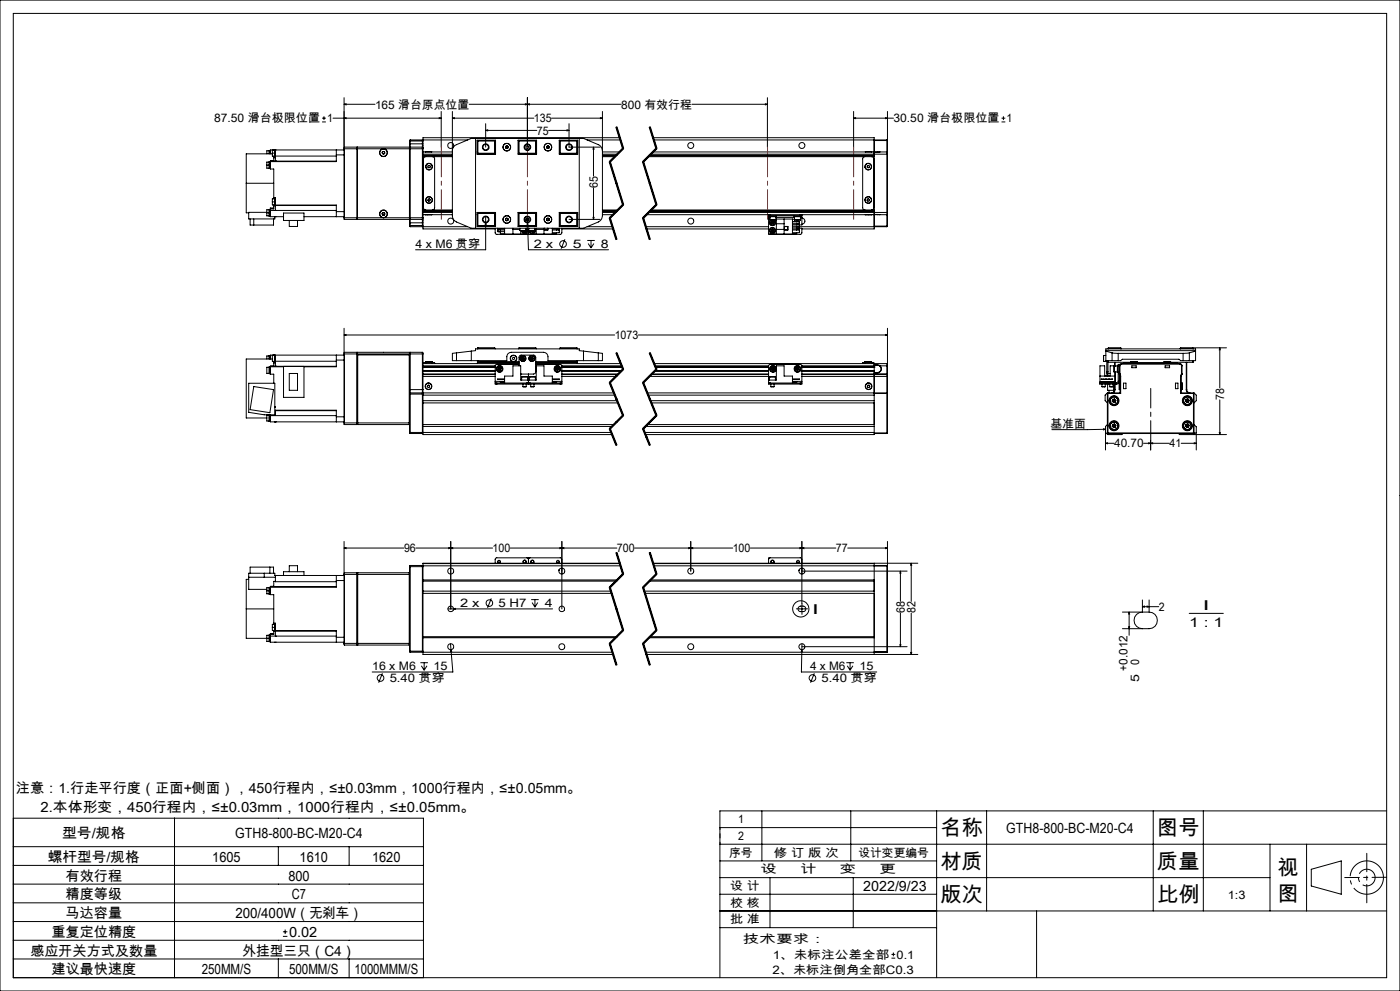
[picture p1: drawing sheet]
<svg xmlns="http://www.w3.org/2000/svg" width="420mm" height="297mm" viewBox="0 0 420 297" stroke-linecap="round" stroke-linejoin="round" font-family="sans-serif">
<g fill="none" stroke="#000" stroke-width=".3">
<path d="M0 0h420v297h-420zM4 4h412v289h-412zM96.6 36.5h1.2M96.6 35.4h1.2M97.2 34.9v1.1M99.9 35.4h32.5M103.2 35.4l.6-.1v.3zM103.2 31.3l.6-.2v.3zM103.2 29.3v36M103.2 31.3h9.3M131.8 35.3l.6 .1-.6 .2zM132.4 33.4v10.7"/>
<path d="M135.7 35.4l.6-.1v.3zM135.7 33.4v31.6l.3 .8 .9 .7 4.5 1.9h33.6l4.5-1.9 .6-.4 .6-1.4v-31.3M135.7 35.4h24.5M140.8 31.3h45.6M145.7 39.1l.6-.2v.3zM145.7 37.1v7M145.7 39.1h15.3M157.6 31.1l.6 .2-.6 .1zM158.2 31.3l.6-.2v.3zM158.2 29.3v14.8M164.6 39.1h6.1M165.5 35.4h15.2"/>
<path d="M170.1 38.9l.6 .2-.6 .1zM170.7 37.1v7h9.4M180.1 35.3l.6 .1-.6 .2zM184.8 38.1l2 6.5M184.9 38.1l2 6.4-4 4 4 12.8-4 4 2 6.5M185.1 38l1 3.2M194.8 38.1l2 6.5M194.9 38.1l2 6.4-4 4 4 12.8-4 4 2 6.5M195.1 38l2 6.4M207.6 31.3h22.6M229.6 31.1l.6 .2-.6 .1zM230.2 29.3v14.8"/>
<path d="M256.1 35.4l.6-.1v.3zM256.1 35.4h11.9M256.1 33.4v10.7M265.6 35.3l.6 .1-.6 .2zM266.2 33.4v12.3M300.5 36.5h1.1M300.5 35.4h1.1M301 34.9v1.1M73.9 54.9v8.9h.7M73.9 54.9h8.2M80 49.5v.9h.7M80 49.5h1.1"/>
<path d="M80.7 48.6h-.7v.9M80.7 45.1v1M81 48.5l.1 2M81 45.1v1M81.1 48.5h-.4v2h.3M81.1 45.1l-1.1 .1v.9M81.7 46.1h-7.8v8.8M81.7 45.9v.9h.7M81.7 45.9h.9M82.1 59.2h.5v1.3M82.1 59.2v.4M82.1 47.3v.9h-1"/>
<path d="M82.1 46.8v.5M82.1 44.9v.1M82.1 47.3h.5M82.4 59.6h-.7v.9M82.4 44.9v2h.2M82.4 45h-.7v.9M82.6 59.5h-.2v2h.2M82.6 48.3h.1M82.6 47.3v1M82.6 44.9v1.9M82.6 46.8v.5M82.6 46.8h18.3"/>
<path d="M82.6 44.9h.1M100.9 46.4h2.3M100.9 44.9v1.5M100.9 46.4v2h-19.8M100.9 48.3h-19.8v2.4h1v8.5M103.2 44.9h-22.1v1.2M103.3 44.1v21.7M103.3 44.1l-.1 .5h23.7M103.3 44.1h3.8M107.1 44.1v21.7M107.1 44.1l.1 .1M107.2 44.2v21.5"/>
<path d="M107.2 44.2h.1M114.7 45.6l.1 .4M114.8 46l.3 .1M115 45.4l.3 .1M115 45.4l-.3 .2M115.3 45.5l.1 .4M115.4 45.9l-.3 .2M122.8 44.6v-.5h-15.6v21.7h15.6v-.5M122.8 44.6v20.7M122.8 44.2h.1M122.9 44.3v.3M122.9 43.1v1.1"/>
<path d="M122.9 44.2v.1M122.9 42.3h4M122.9 43.1h4M123 44.1v21.7M123 41.9v2.2M123 44.1h3.7M123 41.9l-.1 1.2M123 41.9h3.7M123 44.1l-.1 .2M126.7 44.1v21.7M126.7 41.9v2.2M126.7 44.1l.2 .2"/>
<path d="M126.7 41.9l.2 .2M126.9 44.3v.3M126.9 44.6v20.7M126.9 47h8.8M126.9 46.6h8.8M126.9 45.5h8.8M126.9 41.9h13.4M126.9 46.2h8.8M127.6 45.5h.1M127.6 45.5h1.9M127.7 47l-.5 .1-.2 .5v14.7l.2 .5 .5 .1M128.4 49.7l.4-.1 .3 .2-.1 .4-.3 .1-.4-.2z"/>
<path d="M128.4 59.7l.4-.2 .3 .3-.1 .4-.4 .1-.3-.3zM129.5 45.5h.1M129.7 47l.5 .1 .2 .5v14.7l-.2 .5-.5 .1M135.7 45.2l.3-1.1 .6-.6 4.8-2h33.6l4.8 2 .6 .6 .3 1.1M142.7 41.5v26.9M143.1 45.5h.1M143.1 42h5.6v4.2h-5.6zM143.2 42.3v3.9M143.2 42.3h5.2M143.4 42.1v4M143.4 42.1h5.3M143.4 46.1h5.3"/>
<path d="M143.4 42.1l-.2 .2M148.4 42.3l.2-.2v4l-.2-.2M148.4 45.9h-5.2l.2 .2M148.4 42.3v3.6M151.7 43.9v.4M151.7 44.3l.3 .2M152 43.7l.4 .2M152 43.7l-.3 .2M152.4 44.3l-.4 .2M152.4 43.9v.4M155.4 42h5.6v4.2h-5.6zM155.4 42.1h5.6"/>
<path d="M155.4 46.1h5.6M155.7 42.3v3.6M155.7 42.3l-.2-.2v4l.2-.2M155.7 45.9h5M155.7 42.3h5M160.7 42.3l.2-.2v4l-.2-.2M160.7 42.3v3.6M164 44.3l.4 .2M164 43.9v.4M164.4 43.7l.3 .2M164.4 43.7l-.4 .2M164.7 44.3l-.3 .2"/>
<path d="M164.7 43.9v.4M167.8 42h5.5v4.2h-5.5zM167.8 42.1h5.2M167.8 46.1h5.2M168.1 42.3v3.6M168.1 42.3l-.2-.2v4l.2-.2M168.1 45.9h5.1l-.2 .2M168.1 42.3h5.1M173 42.1v4M173 42.1l.2 .2M173.2 42.3v3.9M173.2 45.5h.1"/>
<path d="M173.8 41.5v26.9M176.1 41.9h10M178 44.1v8.7M178 56.3v9.5M178 44.1l.2 .6h-.3zM180.7 47h3.8M180.7 46.6h4.1M180.7 45.5h5.2M180.7 46.2h4.5M180.7 46.6h4.2M182.8 48.6l4 12.8M183.1 48.4l4 12.9"/>
<path d="M185.9 41.3h-59v3M186.1 41.2l1 3.2zM186.8 44.4l-4 4M187.1 44.6l-4 4M192.8 48.6l4 12.8M193.1 48.4l4 12.9M194.5 47h67.8M194.8 46.6h67.5M194.9 46.6h67.4M195.2 46.2h70.9M195.9 41.3h66.4v4.9M195.9 45.5h67.3"/>
<path d="M196.1 41.9h70M196.8 44.4l-4 4M197.1 44.6l-4 4M259.5 47l-.5 .1-.2 .5v14.7l.1 .3 .6 .3M259.6 45.5h.1M259.6 45.5h2M260.2 49.7l.3-.1 .3 .2v.4l-.4 .1-.3-.2zM260.2 59.7l.4-.1 .2 .3-.1 .4h-.4l-.2-.3zM261.5 47l.4 .1 .2 .5v14.7l-.2 .5-.4 .1M262.3 46.2v17.5M262.3 42.1h3.8M263.2 45.6h-.9v.6"/>
<path d="M263.2 45.5h.8M263.2 45.5v.1M264 45.5l-.8 .1M264 45.5h2.1M266.1 46.2h.1M266.1 45.5v.7M266.1 45.5l.1 .2M266.1 41.9v.2M266.1 41.9l.1 .1-.1 .1M266.1 42.1v3.4M266.1 46.2v17.5M266.2 45.7v.5"/>
<path d="M266.2 46.2v17.5M75 65.6v1.8h7.1v-1.8M76.1 65.6v1.8M80 63.8v.9h.7M80 63.6h-5.4v2h7.8v-.7h.2M80 63.8h1.1M80.7 62.9h-.7v.9M81 62.8v2M81.1 62.8h-.4v2h.4M81.1 63.1h19.8M81.7 60.5v.9h.7M81.7 60.5h.9"/>
<path d="M82.1 61.7v.9h-1M82.1 62.3h-1v2.6h4M82.1 61.4v.3M82.1 61.7h.5M82.6 60.5v1M82.6 61.5v.1M82.6 63.1h.1M82.6 61.7v1.4M82.6 60.5h.1M82.6 61.6v.1M82.6 61.5h18.3v1.9M82.6 61.6h18.3"/>
<path d="M82.6 64.9h.1M85.1 63.8h6.1v2.3h-6.1zM86.8 66.1v1.8h2.5v-1.8M91.2 64.9h12M100.9 63.4v1.5M100.9 63.4h2.3M103.2 65.3l.1 .5M103.2 65.3h23.7M103.3 65.8h3.8M107.2 65.7h.1M107.2 65.7l-.1 .1M114.7 64.1l.1 .3"/>
<path d="M114.8 64.4h.4M114.9 63.7l.4 .1M114.9 63.7l-.2 .4M115.3 63.8l.1 .3M115.4 64.1l-.2 .3M122.8 65.7h.1M122.9 65.3v.3M122.9 65.7v1.1M122.9 65.6v.1M122.9 66.8l.1 1.1M122.9 67.5h4M122.9 65.6l.1 .2"/>
<path d="M122.9 66.8h4M123 65.8v2.1M123 65.8h3.7M123 67.9h3.7M126.7 65.8v2.1M126.9 65.3v.3M126.9 65.6v3h21.7M126.9 62.9h8.8M126.9 63.2h8.8M126.9 64.3h8.8M126.9 67.9h13.4M126.9 63.7h8.8"/>
<path d="M126.9 63.3h8.8M126.9 65.6l-.2 .2M126.9 67.8l-.2 .1M127.6 64.3h.1M127.6 64.4h1.9M129.5 64.4h.1M143.1 64.3h.1M143.1 63.7h5.6v4.2h-5.6zM143.2 63.7v3.9M143.2 67.6h5.2M143.2 67.6l.2 .2M143.4 63.8v4"/>
<path d="M143.4 67.8h5.3M143.4 63.8h5.3M143.4 63.8l-.2 .1h5.2M145.7 66.6l.2 .6h-.3zM145.7 64.9v10h-21M148.4 63.9l.2-.1v4l-.2-.2M148.4 63.9v3.7M148.6 68.4v1.4l.3 .4h19.2l.4-.3 .1-1.5M149.3 68.4v.2h2.1M149.3 68.9v.5h2.1M149.3 68.9h2.1M149.5 69.4h.4"/>
<path d="M150.1 68.6v.3a.41 .41 0 0 0-.4-.3 .41 .41 0 0 0-.4 .3M150.1 69.4v.7h1.3M151.4 68.4v1.8M151.7 65.6v.4M151.7 66l.3 .1M152 65.4l.4 .2M152 65.4l-.3 .2M152.4 66l-.4 .1M152.4 65.6v.4M153.9 68.4v1.8M153.9 68.8h2.1M155.4 63.7h5.6v4.2h-5.6z"/>
<path d="M155.4 67.8h5.6M155.4 63.8h5.6M155.7 63.9v3.7M155.7 67.8v.1M155.7 63.9l-.2-.1v4l.2-.2M155.7 63.9h5M155.7 67.6h5M156 69.1h.1M156 69.1h1.8M156 68.4v.7M156.2 69.1v1.1M156.4 67.8v.1"/>
<path d="M156.5 69.1a.88 .88 0 0 0 1.2 .7 .88 .88 0 0 0 .3-1.4 .89 .89 0 0 1-.2 1.5 .89 .89 0 0 1-1.3-.8zM157 69.1v.3M157 69.4l.5 .2M157 69.4l.3-.3 .2 .5M157.5 69.1l.4 .1M157.8 69.1h.1M157.8 68.4v.7M157.8 68.9l.1 .3M157.8 65.9h.3zM157.8 66l.3 .2M157.9 69.2l-.4 .4M157.9 66l.1 .1"/>
<path d="M158.1 65.9h.1M158.1 65.6h.5M158.1 65.4v.5M158.2 64.9l.1 1.7M158.3 66.6l.1 .6h-.3zM158.3 66.6l.2 8.3h24.1M158.3 70.2h-.3M158.5 65.5v.5M158.5 68.4v1.8M158.6 69.1h1.8M158.6 68.4v.7M158.8 70.2h.2"/>
<path d="M158.8 69.1l.2 .5zM159.3 69.1v.3M159.3 69.4l.5 .2M159.3 69.4l.4-.3 .1 .5M159.8 69.1l.4 .2M160.1 67.8v.1M160.2 69.3l-.4 .3M160.2 69.1v.2M160.4 69.1h.1M160.4 68.5a.9 .9 0 0 1-.2 1.3 .9 .9 0 0 1-1.2-.2M160.4 68.6a.86 .86 0 0 1-.2 1.2 .86 .86 0 0 1-1.2-.2M160.4 68.4v.7"/>
<path d="M160.7 63.9l.2-.1v4.1M160.7 63.9v3.7M160.7 67.8v.1M160.7 67.6l.2 .2M160.9 68.4v1.8M160.9 68.8h2.3M163.2 68.4v1.8M163.3 68.4v.5h1.1l-.1-.5M164 66l.4 .1M164 65.6v.4M164.4 65.4l.3 .2M164.4 65.4l-.4 .2"/>
<path d="M164.7 66l-.3 .1M164.7 65.6v.4M165.7 68.4v1.8M165.7 68.9h2.1M167 68.6v.3M167 69.7v.4h-1.3M167 68.9a.41 .41 0 0 1 .4-.3 .41 .41 0 0 1 .4 .3M167.8 69v.2M167.8 63.7h5.5v4.2h-5.5zM167.8 68.4v.2h-2.1M167.8 68.9v.8h-2.1M167.8 67.8h5.2"/>
<path d="M167.8 63.8h5.2M168.1 63.9v3.7M168.1 63.9l-.2-.1v4l.2-.2M168.1 67.6h5.1M168.6 68.6h15.3M169.5 71.7l-1.2 2.8M170.7 65.8h9.4M173 63.8v4M173 63.8l.2 .1h-5.1M173.2 63.7v3.9M173.2 64.3h.1M173.2 67.6l-.2 .2"/>
<path d="M176.1 67.9h7.6M176.2 72.1h2.2M176.5 73l.8 1.3M177.3 72.1v2.2M177.9 65.2h.3l-.2 .6zM178.2 73l-.9 1.3M180.7 62.9h4.6M180.7 63.2h4.3M180.7 64.3h3.2M180.7 63.7h3.9M180.7 63.3h4.3M182.8 65.4l2 6.4"/>
<path d="M183.1 65.3l2 6.4M186.8 61.2l-4 4M187.1 61.5l-4 4M192.8 65.4l2 6.4M193.1 65.3l2 6.4M193.7 67.9h36.9M193.9 64.3h36.7M193.9 68.6h36.7M194.6 63.7h71.5M195 63.3h67.3M195 63.2h67.3M195.3 62.9h67"/>
<path d="M196.8 61.2l-4 4M197.1 61.5l-4 4M230.6 64.3h.5M230.6 64.7h.5M230.6 64.7v.5M230.6 65.2v5h9.6l.4-.4v-1.4h-.8M230.6 64.3v.4M230.6 65.6h.4M230.6 65.2h.4M230.8 70.2h.3M230.9 64.7v.2h2v-.2M231 65.9h.1"/>
<path d="M231 64.9v1M231 65.9h1.8M231.1 64.3v.4M231.1 64.3h9M231.1 64.7h9M231.2 66.8l.3 .4M231.3 68.9v.5M231.3 68.9l.9 .4M231.3 65.9l-.5 .9M231.3 69.4l.5 .2M231.4 65.9l-.3 .3-.2 .6M231.5 66.3l-.3 .5"/>
<path d="M231.5 66.3l.5 .9M231.5 67.2h.5M231.7 68.6l-.4 .3M231.7 68.6l.5 .2M231.7 68.6l.1 1M232 66.3h-.5M232 66.3l.2 .4M232 66.3l-.5 .9M232.1 65.9a.88 .88 0 0 1 .1 1.6 .88 .88 0 0 1-1.3-.7M232.2 65.9a.9 .9 0 0 1 0 1.6 .9 .9 0 0 1-1.4-.7M232.2 68.8v.5M232.2 68.8l-.9 .6"/>
<path d="M232.2 69.3l-.4 .3M232.2 66.7l-.2 .5M232.2 66.7l-1 .1M232.8 65.9h.1M232.8 65.6h4.9v4.6M232.8 64.9v1M232.8 65.2h5.5M232.9 65.6v4.6M232.9 67.1h2.3M232.9 68.8h2.3M235.2 65.6v4.6M235.3 67.9h1.1v1h-1.1z"/>
<path d="M235.3 67.9v1M237.7 66.4h2.1v.5h-2.1M237.7 67.2h2.1v.5h-2.1M237.7 68.1h2.1v.5h-2.1M237.7 68.9h2.1v.8h-2.1M237.7 65.7h.6M238.2 64.7v.2h2v-.2M238.3 65.9h.1M238.3 65.9h1.8M238.3 64.9v1M239 68.6v.3a.41 .41 0 0 1 .4-.3 .41 .41 0 0 1 .4 .3M239 65.9v.5"/>
<path d="M239 67.7v.4M239 69.7v.4h-1.3M239 67.9h27.1M239.2 66.4h.4M239.8 66.9l-.4 .3-.4-.3v.3M239.8 66.6v.2M239.8 69v.2M240.1 64.3h.5M240.1 64.7h.5M240.1 64.3v.4M240.1 65.9h-1.7M240.1 64.9v1"/>
<path d="M240.1 65.2h.5M240.6 65.4a.9 .9 0 0 1 .9 .9 .9 .9 0 0 1-.9 .9M240.6 64.7v.5M240.6 64.3v.4M240.6 65.2v2.2h-.8M240.6 64.3h22.6M259.6 64.3v.1M261.6 64.3l-2 .1M262.3 63.7v4.9h-21.7M262.3 63.7v.6h.9M262.3 67.8h3.8M263.2 64.3h.8"/>
<path d="M263.2 64.3h.1M264 64.3h2.1M266.1 63.7h.1M266.1 63.7v.6M266.1 67.8h.1M266.1 67.8v.1M266.1 64.3v3.5M266.2 63.7v.5M266.2 64.2l-.1 .1M266.2 67.8l-.1 .1M266.2 64.2v3.6M103.2 98.4v28.3"/>
<path d="M266.2 98.4v13.6M76.1 115.8l6 1-1.1 6.9-6-.9zM80.7 110.1h-.7v1.8h.7M80.7 106.7h-.7v.9M81 110v2M81 106.6v1M81.1 109.9h4M81.1 110h-.4v2h.4M81.1 106.6h-.4v1M81.7 107.6h-7.8v17.7h6.1M82.1 108.8v.9h-1M82.1 108.3v.5"/>
<path d="M82.1 106.4v.1M82.1 108.8h.5M82.4 106.4v2h.2M82.4 106.5h-.7v1.8h.7M82.6 109.8h.1M82.6 108.8v1M82.6 106.4v1.9M82.6 108.3v.5M82.6 108.3h18.3M85.1 109.8v9.3h6.1v-9.3M86.8 111.9h2.5v5.1h-2.5zM100.9 106.4v1.5"/>
<path d="M100.9 107.9v2h-9.7M100.9 109.8h-19.8v2.3h1v2.8M100.9 107.9h2.3M103.2 106.4h-22.1v1.2M103.2 100.4l.6-.1v.2zM103.2 100.4h81.2M103.3 105.6l-.1 .5h23.7M103.3 105.6v21.6M103.3 105.6h3.8M107.1 105.6l.1 21.6M107.1 105.6v21.6M122.8 106.1v-.5h-15.6v.7h15.6"/>
<path d="M122.8 106.1l.1 11.8M122.9 117.9v11.8l.1 .2M122.9 118.2h4M122.9 116.8h4M123 105.6v12.2M123 105.6l-.1 .5M123 117.8h3.7M123 105.6h3.7M123 117.8v12.1M123 117.8l-.1 .1M126.7 105.6v12.2M126.7 105.6l.2 .5"/>
<path d="M126.7 117.8v12.1M126.7 117.8l.2 .1M126.9 116.8v1M126.9 117.8v12.4h56.7M126.9 118.4h57.5M126.9 117.8h57.2M126.9 109h28.8M126.9 110h21.7M126.9 111.2h21.7M126.9 110.1h21.7M126.9 111.1h21.7M126.9 109.6h21.7"/>
<path d="M126.9 112.1h21.7M126.9 112.3h21.7M126.9 112.8h21.7M126.9 109.9h21.7M126.9 106.1v10.7M127 109v-.3h3.4v.3M127.7 108.4h2M127.7 108.4v.6M127.8 108.7h1.8M128.3 115.5l.4-.1 .2 .3-.1 .3-.4 .1-.2-.3zM129.7 108.4v.6M136.9 108.1h15.1v-1.2a1.33 1.33 0 0 1 1.4-1.3h9.7a1.33 1.33 0 0 1 1.3 1.3v1.2h15.1"/>
<path d="M136.9 105.8l-1.2 .1v2.2h1.2M136.9 105.8v2.3M141.4 105.2v2.9M141.4 105.2l1.3-.1v-.5h31.1v.5l1.2 .1M141.4 105.2l-4.5 .6M143.2 104.4h5.4M143.2 104.4v.2M143.2 108.1v.9M143.4 104.2h5l.2 .2M143.4 108.4l-.2 .2h12.5M143.4 104.2v.4M143.4 108.1v.3"/>
<path d="M143.4 104.2l-.2 .2M143.4 108.4h12.3M148.6 114.8v.3h.4M148.6 114.8h.4M148.6 114.3v.5M148.6 114.3h2.8M148.6 104.4v.2M149 114.8h9M149 115.1h9M149 114.8v.3M149.4 110.7l.3 .4M149.5 110.2l-.1 .5"/>
<path d="M149.5 110.2l.4 .4M149.9 110.6l-.5 .1M149.9 110.6l-.2 .5M149.9 110.6l.3 .3M150 110.1l-.5 .1M150 110.1l.4 .4M150 110.1l-.1 .5M150.2 110.9l-.5 .2M150.4 110.5l-.2 .4M150.4 110.5l-.5 .1M151.4 114.8v-2.1h2.5v-3.1h2.3v4.3h4.7v-4.3h2.3v3.1h2.5v2.1M151.4 114.4h-1.3v.2h1.3"/>
<path d="M151.4 113.6h-2.1l2.1 .1M155.5 104.4l.2-.2h5l.2 .2M155.5 104.4h5.4M155.5 104.4v.2M155.7 109.2l-7 .2-.1 4.9M155.7 109.6v-2.6l.3-.5 4.2-.1 .4 .3 .1 4.7-.2 .5-.4 .2h-3.9M156.4 107.5l.2 .4M156.5 113h1.8M156.5 113v.9M156.5 112.9l1.8 .1M156.5 112.9v.1M156.6 107h.5"/>
<path d="M156.6 107l-.2 .5M156.6 107l.6 .8M156.9 115.9h1M156.9 115.1v.8M156.9 107.4h.5M156.9 107.4l-.3 .5M156.9 107.4l-.5 .1M157.1 107l.3 .4M157.1 107l-.2 .4M157.2 107.8l-.6 .1M157.4 107.4l-.2 .4M157.9 115.1v.8"/>
<path d="M158 114.8h1M158 115.1h.5M158 114.8v.3M158.3 113v.9M158.5 115.1h.5M158.5 112.1v3M158.9 112.9h.1M158.8 113h.2M158.8 113v.9M159 113h1.6M159 112.9l1.6 .1M159 114.8h9.1"/>
<path d="M159 115.1h9.1M159 114.8v.3M159 107.5l.3 .4M159.2 115.9h1M159.2 115.1v.8M159.3 107h.5M159.3 107l-.3 .5M159.3 107l.3 .4M159.6 107.4l-.3 .5M159.6 107.4l.2 .4M159.6 107.4h.5M159.6 107.4l-.6 .1"/>
<path d="M159.8 107l.3 .4M159.8 107l-.2 .4M159.8 107.8l-.5 .1M160.1 107.4l-.3 .4M160.2 115.1v.8M160.6 113v.9M160.7 110v1.1M160.7 109.2l7.7 .2 .2 4.9M160.7 110.2v.7M160.7 110.3v.5M160.7 109h25.5M160.7 108.4h12.3"/>
<path d="M160.9 104.4v.2M165.7 114.4h1.3v.2h-1.3M165.7 113.6h2.1l-2.1 .1M165.7 114.3h2.9M166.8 110.3v.5M166.8 110.3l.9 .5M166.8 110.8l.5 .3M167.2 110.1l-.4 .2M167.2 110.1l.4 .2M167.2 110.1l.1 1M167.6 110.3l.1 .5M167.6 110.3l-.8 .5"/>
<path d="M167.7 110.8l-.4 .3M167.9 104.4h5.3M167.9 104.4v.2M168.1 114.8h.5M168.1 114.8v.3M168.5 109.6h18M168.6 114.8v.3h-.5M168.6 114.3v.5M168.6 110h18M168.6 111.2h17.9M168.6 110.1h18.1M168.6 111.1h17.9"/>
<path d="M168.6 112.1h16.9M168.6 112.3h16.7M168.6 112.8h16.2M168.6 109.9h18M168.6 111.2h17.8M173 104.2h-4.9l-.2 .2M173 108.4l.2 .2h-12.5M173 104.2v.4M173 108.1v.3M173 104.2l.2 .2M173.2 104.4v.2M173.2 108.1v.9"/>
<path d="M175 105.2v2.9M175 105.2l4.5 .6M179.5 105.8l1.2 .1v2.2h-1.2M179.5 105.8v2.3M182.8 114.7l4 9.9M183.1 114.6l4 9.8M184.8 105.8l2 4.9M184.9 105.8l2 4.9-4 4 4 9.8-4 4 2 4.9M185.1 105.7l1 2.5M186.1 108.2l1 2.4zM186.8 110.6l-4 4M187.1 110.8l-4 4"/>
<path d="M191.5 100.4h74.7M192.8 114.7l4 9.9M193.1 114.6l4 9.8M194.2 117.8h71.9M194.4 118.4h67.9M194.8 105.8l2 4.9M194.8 112.8h35.8M194.9 105.8l2 4.9-4 4 4 9.8-4 4 2 4.9M195.1 105.7l2 4.9M195.3 112.3h35.3M195.5 112.1h35.1M196.2 109h69.9"/>
<path d="M196.4 111.2h34.2M196.5 111.2h34.1M196.5 109.6h34.1M196.5 111.1h34.1M196.6 110h34M196.6 109.9h34M196.6 110.1h34M196.8 110.6l-4 4M197.1 110.8l-4 4M230.6 114.8h.5M230.6 113.9h2.3v-4.3h2.3v3.1h2.5v2.1M230.8 113h.2"/>
<path d="M230.8 113v.9M230.9 112.9h.1M231 112.9h1.6M231.1 114.8v.3M231.1 114.8h9M231.1 115.1h9M231.2 115.9h1M231.2 115.1v.8M231.5 110.8l.3 .3M231.5 110.3v.5M231.5 110.3l.4 .3M231.9 110.6l-.1 .5"/>
<path d="M231.9 110.6l.4 .2M232 110.1l-.5 .2M232 110.1l.4 .2M232 110.1l-.1 .5M232.2 115.1v.8M232.3 110.8l-.5 .3M232.4 110.3l-.1 .5M232.4 110.3l-.9 .5M232.6 112.9v.1M232.6 113v.9M237.7 114.4h1.3v.2h-1.3M237.7 113.6h2.1l-2.1 .1"/>
<path d="M237.7 114.3h2.9M238.8 110.3v.5M238.8 110.3l.5 .3M238.8 110.8l.5 .3M239.2 110.1l-.4 .2M239.2 110.1l.4 .2M239.2 110.1l.1 1M239.3 110.6l-.5 .2M239.3 110.6l.4 .2M239.6 110.3l.1 .5M239.6 110.3l-.3 .3M239.7 110.8l-.4 .3"/>
<path d="M240.1 114.8h.5M240.1 114.8v.3M240.6 109.9l21.7 .1M240.6 111.2h21.7h-21.7M240.6 114.3v-4.7l-.3-.3-9.2-.1-.5 .4v5.5h.5M240.6 114.8v.3h-.5M240.6 114.3v.5M240.6 110h21.7M240.6 110.1h21.7M240.6 111.1h21.7M240.6 109.6h21.7M240.6 112.3h25.5"/>
<path d="M240.6 112.8h25.5M258.8 109v-.3h3.3v.3M259.5 108.4h2M259.5 108.4v.6M259.5 108.7h1.9M260.4 115.4h.4l.1 .4-.2 .3h-.4l-.1-.4zM261.5 108.4v.6M262.3 109.6v20.6h-68.7M262.3 110h.1M262.3 117.9h3.8M262.3 111.8h.9M262.3 111.7h.9"/>
<path d="M262.3 109.5h.9M263.2 109.3h-.9v-.3v.6M263.2 109.5l.7 .2M263.2 109.3l.8 .3M263.2 109.3v.2M263.2 111.7v.1M263.9 109.7a1.09 1.09 0 0 1 .4 1.2 1.09 1.09 0 0 1-1.1 .8M264 109.6a1.19 1.19 0 0 1 .4 1.4 1.19 1.19 0 0 1-1.2 .8M264 109.6h2.1M264 109.6l-.1 .1M265.6 100.3l.6 .1-.6 .1zM266.1 117.8v.1"/>
<path d="M266.1 117.8l.1 .1h-.1M266.1 109v.6M266.1 109l.1 .1v.5h-.1M266.1 112h.1M266.1 112v.3M266.1 112.8h.1M266.1 112.3v.5M266.1 109.6v2.4M266.1 112.8v5M266.1 117.9v11.8M266.1 112l-25.5 .1M266.2 112.1l-.1 .2"/>
<path d="M266.2 112v.1M266.2 112.1v.7M266.2 112.8v16.9M330 112.7h4.5M330.1 114.4h4.3v.2h-4.3zM330.4 113.6l.8 .1zM330.4 114.8h-.5v.3h.5M330.4 114.8h4.6M330.4 115.1h1.4M330.4 114.8v.3M330.6 115.9h1M330.6 115.1v.8"/>
<path d="M331 108.3h.1M331.1 106.5l-.1 1.8M331.1 106.5v1.8M331.1 108.3h.9M331.1 106.5h.7M331.6 113.6l.5 .1zM331.6 115.1v.8M331.8 115.1h.9M331.8 114.8v.3M331.8 105.1h26.9M331.8 105.2l1.8 .6M332 111.4v.7h.4v-.7"/>
<path d="M332 111.4h.4M332 108.1v3.3M332.2 117.9l.1-.1 .1 .1M332.2 117.9h.2M332.2 117.9v11.8M332.3 115.1v1.9h1.8M332.3 112.1v.5M332.4 117.9h3.8M332.4 111.9h.7M332.4 104.4h4M332.4 104.4v.2M332.4 108.1v3.3"/>
<path d="M332.4 117.9v11.8M332.4 108.4l.1 .2M332.4 113.6l.5 .1zM332.5 104.2h3.7M332.5 108.6h6.7M332.5 104.2l-.1 .2M332.5 104.2v.4M332.5 108.1v.5M332.7 117v.8M332.7 115.1h2.3M332.7 114.8v.3M332.9 115.9h1"/>
<path d="M332.9 115.1v.8M333.3 113.6l.5 .1zM333.6 108.1h1.9M333.6 105.8l1.9 .1M333.6 108.1h-1.8v-3.5h26.9v3.5h-1.9M333.6 105.8v2.3M333.8 119.7l-.1 .5M333.8 119.7l.4 .4M333.9 115.1v.8M334.1 115.1v2.4M334.2 109.7h.1M334.2 111.4v.1"/>
<path d="M334.2 109.7v1.7M334.2 111.5h1M334.4 116.8a.96 .96 0 0 1-1 1M334.4 116.8h.1M334.4 119.6l.4 .4M334.4 119.6l-.6 .1M334.4 119.6l-.2 .5M334.4 108.6v1M334.4 115.1v1.7M334.5 109.6v.1M334.5 111.5v3.3M334.5 116.8l-.5 1"/>
<path d="M334.5 108.6v1.1M334.5 115.1v1.7M334.8 120l-.2 .5M334.8 120l-.6 .1M335 114.8v.3M335.2 109.7l-2.1-.1v3h-1.7v-3h-1.4v5.2M335.5 109.6h-.3v1.9h.3M335.5 114.3l-.5 .5M335.5 114.3h.3M335.5 108.1h.7l.5-.4h17l.5 .4h.7M335.5 109.7h.3M335.5 105.9v2.2"/>
<path d="M335.5 109.7v4.6M335.5 105.9h19.4M335.8 114.8v2M335.8 114.8h.1M335.8 112.1l.1 .2M335.8 114.3a.79 .79 0 0 1-.8 .8M335.8 109.6v-.4h-.3v.5M335.8 112l.1 .3M335.8 112h.2M335.8 109.6h.2M335.8 116.8h.2M335.8 114.8h.2"/>
<path d="M335.8 109.6v4.7M335.9 112.3l.1 .5M336 114.8h.1M336 112v.1M336 112.1l.2 .7M336 112.1l-.1 .2M336 114.8v2M336 109.6v2.4M336 116.7v.1M336 112.8h.2M336 117.8l.2 .1M336 117.8h-3.8l-.7 .6v1.7l.7 .7"/>
<path d="M336 112.8v5M336.2 104.2v.4M336.2 112.8v5.1M336.2 104.2l.2 .2M336.4 104.4v.2M336.5 109v.1M336.5 109.1l-.5 .5M336.5 109l-.5 .1-.2 .5M336.5 109h17.4M336.5 109.1h17.4M337 114.8h.8v1.7h-.8zM337.9 108.7h-.7v.3"/>
<path d="M337.9 108.7h14.6M337.9 108.7v.3M339.2 108.6l.1 .1M339.2 108.4h2M339.2 108.6h2M339.2 108.4v.3M339.5 109.6h1.4v.6h-1.4zM341.2 108.6v.1M341.2 108.4v.2M349.2 108.6v.1M349.2 108.4h2M349.2 108.6h2"/>
<path d="M349.2 108.4v.2M349.5 109.6h1.4v.6h-1.4zM351.2 108.6v.1M351.2 108.6h6.7M351.2 108.4v.3M352.5 108.7h.7v.3M352.5 108.7v.3M352.6 114.8h.8v1.7h-.8zM353.9 109.1l.5 .5M353.9 109v.1M353.9 109l.6 .3 .1 .3M354 104.4h4"/>
<path d="M354 104.4v.2M354.2 112.8h.2M354.2 117.9h3.8M354.2 104.2v.4M354.2 112.8v5.1M354.2 104.2l-.2 .2M354.4 116.7v.1M354.4 117.8l-.2 .1M354.4 117.8h3.8l.7 .6v1.7l-.7 .7M354.4 112.8v5M354.4 112.1l.1 .2M354.4 112.1l-.2 .7"/>
<path d="M354.4 114.8h.1M354.4 112v.1M354.4 112h.2M354.4 109.6h.2M354.4 114.8v2M354.4 116.8h.2M354.4 114.8h.2M354.4 109.6v2.4M354.5 112.3l-.1 .5M354.6 114.8v2M354.6 112.1l-.1 .2M354.6 112l-.1 .3"/>
<path d="M354.6 109.6v2.5M354.9 108.1h1.9M354.9 105.9v2.2M355.8 119.7l-.2 .5M355.8 119.7l.8 .8M355.9 116.8l.2 .6 .3 .4M355.9 116.8h.1M355.9 108.6v8.2M356 116.8a1.02 1.02 0 0 0 1 1M356 108.6v8.2M356.4 119.6l.4 .4M356.4 119.6l-.6 .1"/>
<path d="M356.4 119.6l-.2 .5M356.8 120l-.2 .5M356.8 120l-.6 .1M356.8 105.8l-1.9 .1M356.8 105.8v2.3M357.9 108.1v.5M358 117.9h.2M358 117.9v-.1l.2 .1M358 104.4l-.1-.2v.4M358 104.4v.2M358 108.1l-.1 .5M358 117.9v11.8"/>
<path d="M358.2 117.9v11.8M358.7 105.2l-1.9 .6M365.9 104.2v12.1M365.9 119.8v10.4M365.9 104.2l.2 .6h-.3zM367.9 104.2h-13.7M80 125.3v.9h.7M80 124.4v.9M80.7 124.3v2h.4M81 124.3v2M81.1 124.6v1.8h22.1M81.1 124.3v.3"/>
<path d="M81.1 124.6h19.8M82.4 126.4h.1M82.4 124.3v-9.4h-7.8v8.7l4.7 .7h3.3v-1.4h18.3v2M82.4 121.8h.2l-.2 .3M82.6 126.4h.1M82.6 123.1h18.3M100.9 124.9v1.5M100.9 124.9h2.3M103.2 126.7l.1 .5M103.2 126.7h19.7M103.3 127.2h3.8M107.2 127.2h.1"/>
<path d="M107.2 127.2h-.1M107.3 127.2v-20.9l15.6 .1-.1 20.8M107.3 127.2h15.5M122.9 129.5h4M122.9 127.2h-.1M123 129.9h3.7M126.9 120.1h58.2M126.9 120.8h58.5M126.9 129.6h56.4M126.9 127.8h56.7M126.9 127.2h57.3M126.9 129.7l-.2 .2"/>
<path d="M182.8 128.6l2 4.9M183.1 128.4l2 4.9M186.8 124.4l-4 4M187.1 124.6l-4 4M192.8 128.6l2 4.9M193.1 128.4l2 4.9M193.4 129.6h68.9M193.6 127.8h68.7M194.2 127.2h68.1M195.1 120.1h67.2M195.4 120.8h66.9M196.8 124.4l-4 4"/>
<path d="M197.1 124.6l-4 4M262.3 129.7h3.8M262.3 129.9h3.8M266.1 129.7v.2M266.1 129.7h.1M266.2 129.7l-.1 .2M331 128.5l.6 .2-.6 .1zM331.6 128.7l-16 .1M331.6 129.6l.7 .6h4.3l.3-.3M331.6 132.9l.6-.2v.3zM331.6 132.9h2.6M332.2 129.7h.2"/>
<path d="M332.2 129.7l.2 .2M332.2 127.2l-.6 .6v7.1M332.4 129.7v.2M332.4 129.7h25.6M332.4 129.9h25.6M333.7 120.2l.3 .4M333.7 127.7l.3 .5M333.8 127.2l-.1 .5M333.8 127.2l.4 .4M334.2 120.1l.4 .4M334.2 120.1l-.2 .5M334.2 120.1l-.5 .1"/>
<path d="M334.2 127.6l.4 .4M334.2 127.6l-.2 .6M334.2 127.6l-.5 .1M334.4 127l.4 .5M334.4 127l-.6 .2M334.4 127l-.2 .6M334.6 120.5l-.6 .1M334.6 128l-.6 .2M334.8 127.5l-.2 .5M334.8 127.5l-.6 .1M343.1 132.9h7.7M344.6 132.7l.6 .2-.6 .1z"/>
<path d="M345.2 132v2.9M345.2 132.9l.6-.2v.3zM353.6 129.9l.3 .3h14M354.4 132.9h4.5M355.6 127.7l.4 .5M355.6 120.2l.4 .4M355.8 127.2l-.2 .5M355.8 127.2l.8 .8M356.2 120.1l-.2 .5M356.2 120.1l-.6 .1M356.4 127l.4 .5M356.4 127l-.6 .2"/>
<path d="M356.4 127l-.4 1.2M356.6 128l-.6 .2M356.6 120.5l-.6 .1M356.8 127.5l-.2 .5M356.8 127.5l-1.2 .2M358 129.7h.2M358 129.7v.2M358.2 129.7l-.2 .2M358.2 127.2l.7 .7v7M358.3 132.7l.6 .2-.6 .1zM358.9 129.6l-.7 .6M365.8 129.6h.3l-.2 .6z"/>
<path d="M74.6 173.6h-.7v8.9M74.6 173h8M75 171.8v-1.8h7.1v1.8M79.3 171.8v1.2M80 177.1v.9h.7M80 177.1h1.1M80.7 176.1h-.7v1M81 176.1h-.3v1.9h.4M81 170v1.8M81.1 176l-.1 2M81.1 176v2.2h1v8.6M82.6 174.3l-.5-.1v1.5h-1"/>
<path d="M82.6 172.5v1.8M82.6 174.3h18.3M85.1 172.5v-1.2h6.1v1.2M86.8 171.3v-1.8h2.5v1.8M100.9 175.8l-19.8 .2M100.9 172.5v1.5M100.9 174v2h-19.8M100.9 174h2.3M103.2 172.5h-20.8v-.7h-7.8v4.8h5.4M103.2 164.2l.6-.1v.3zM103.2 162.3v30.5M103.2 164.2h18"/>
<path d="M103.3 171.7v21.6M103.3 171.7l-.1 .5h19.7M103.3 171.7h3.8M107.1 171.7v21.6M107.1 171.7l.1 .1M107.2 171.8v21.4M107.2 171.8v.4M107.2 172.2v20.6M122.8 171.7h-15.6M122.9 171.8v21.4M122.9 169.9h4M123 169.5l-.1 .1v25.7l.1 .2"/>
<path d="M123 169.5v26M123 169.5h3.7M124.7 164.2h23.1M126.7 169.5v26M126.7 169.5l.2 .1M126.9 177.8h56.5M126.9 173.8h58.3M126.9 174.2h57.9M126.9 169.6h59.2M126.9 168.9h59M126.9 177.2h56.4M134.6 164.1l.6 .1-.6 .2z"/>
<path d="M135.2 164.2l.6-.1v.3zM135.2 162.3v20.2M147.4 179.3l-1.1 2.9M149.3 168.2v.3l.8-.1v-.2M149.5 168h.4M157.2 168.8a.5 .5 0 0 1-.2-.8 .5 .5 0 0 1 .8 0 .5 .5 0 0 1-.2 .8M158.3 167.2h.5M158.5 167.2v1.6M159.3 179.7h2.3M159.5 168.8a.5 .5 0 0 1-.2-.8 .5 .5 0 0 1 .8 0 .5 .5 0 0 1-.2 .8M160.5 179.7v2.3M167 168.2v.2"/>
<path d="M167.8 170.6l-.1 .4M167.8 168.2v.2l-.8 .1M167.8 170.7v.1M168 164.1l.6 .1-.6 .2zM168.6 167.7l-.5-.5h-9.1l-.5 .5-.3-.5h-9.3l-.3 .4v1.2M168.6 164.2l.6-.1v.3zM168.6 162.3v20.2M182.8 176.1l4 12.8M183.1 176l4 12.8M184.8 165.7l2 6.4M184.9 165.6l2 6.4-4 4 4 12.9-4 4 2 6.4M185.1 164.2h-32"/>
<path d="M185.1 165.6l1 3.2M185.9 168.8h-59v27.3h57M186.1 168.8l1 3.2zM186.8 171.9l-4 4M187.1 172.2l-4 4M190.4 164.2h29.4M192.8 176.1l4 12.8M193.1 176l4 12.8M193.3 177.2h69M193.5 177.8h68.8M194.8 165.7l2 6.4M194.8 174.2h67.5"/>
<path d="M194.9 165.6l2 6.4-4 4 4 12.9-4 4 2 6.4M195.1 165.6l2 6.4M195.2 173.8h67.1M195.9 168.9h66.4M196.1 169.6h66.2M196.8 171.9l-4 4M197.1 172.2l-4 4M206.6 164.1l.6 .1-.6 .2zM207.2 162.3v8.9M207.2 164.2l.6-.1v.3zM230.6 167.7l.4-.5h9.2l.4 .5M230.8 167.2h-.2v1.6"/>
<path d="M231.6 168.8a.5 .5 0 0 1-.3-.8 .5 .5 0 0 1 .8 0 .5 .5 0 0 1-.2 .8M239 168.2v.2l.8 .1M239.8 170.6l-.1 .4M239.8 168.2v.2M239.8 170.7v.1M240 164.1l.6 .1-.6 .2zM240.6 164.2l.6-.1v.3zM240.6 162.3v18.5M240.6 171.2h31.5M250.8 164.2h-25.7M254.3 164.2h11.9M262.3 168.8v27.3"/>
<path d="M262.3 169.6h3.8M262.3 169.5h3.8M265.6 164.1l.6 .1-.6 .2zM266.1 169.5l.1 .1h-.1M266.1 169.5v.1M266.1 169.6v25.7M266.2 162.3v33M270.1 171.2v9M270.1 171.2l.2 .6h-.3zM273.4 168.8v11.4M273.4 168.8l.1 .6h-.3zM275.3 168.8h-79.4"/>
<path d="M342.7 179.8v3.6a2.49 2.49 0 0 0-2.5 2.5 2.49 2.49 0 0 0 2.5 2.5M344.7 179.8v3.6M73.9 182.5v8.8h7.2M73.9 182.5h8.2M80.7 190.4h-.7v1.8h.7M81 190.3v2M81.1 190.3h-.4v2h.4M81.1 190.6h19.8M81.7 188v.9h.7M81.7 188h.9M82.1 186.8h.5v1.2M82.1 186.8v.3"/>
<path d="M82.1 189.2v.9h-1M82.1 189.9h-1v2.6h19.8M82.1 188.9v.3M82.1 189.2h.5M82.4 187.1h-.7v.9M82.4 192.5h.2M82.6 188v1.1M82.6 187h-.2v2h18.5v2M82.6 190.6h.1M82.6 189.1v1.5M82.6 190.5v.2M82.6 189.1h18.3"/>
<path d="M82.6 192.5h.1M100.9 191v1.5M100.9 192.5h2.3M100.9 191h2.3M103.2 192.8l.1 .5M103.2 192.8h19.7M103.3 193.3h3.8M107.2 192.8v.4M107.2 193.2l-.1 .1M107.2 193.2l15.6 .1M122.9 195.1h4M123 195.5h3.7"/>
<path d="M126.1 198.6h2.3M126.4 199.5l.8 1.4M126.9 195.5h56.8M126.9 191.1h57.8M126.9 190.8h58.1M126.9 195.3l-.2 .2M127.2 198.6v2.3M128.1 199.5l-.9 1.4M134.4 182.5h31.4M135.1 192.9l.2 1.8M135.3 194.7l.2 .6h-.3zM135.3 194.7l.6 6.7h-24.2"/>
<path d="M136 182.5l.6-.2v.3zM159.6 180.6l.9 1.4M161.3 180.6l-.8 1.4M182.8 192.9l2 6.5M183.1 192.8l2 6.5M186.8 188.8l-4 4M187.1 189l-4 4M192.8 192.9l2 6.5M193.1 192.8l2 6.5M193.7 195.5h72.4M194.7 191.1h67.6M195 190.8h67.3"/>
<path d="M196.8 188.8l-4 4M197.1 189l-4 4M239.6 181.9l.6-.3a1.18 1.18 0 0 1 1.5 .6 .81 .81 0 0 1-.8 1.1h-.7a.82 .82 0 0 1-.7-.5 .82 .82 0 0 1 .1-.9zM239.7 182.5h1.7M240.6 194.7l.1 .6h-.3zM240.6 193.8h31.5M240.6 181.6v1.7M240.6 192.9l-.2 8.5h22.6M253.9 198.6h2.3M254.2 199.5l.8 1.4M255 198.6v2.3M255.9 199.5l-.9 1.4"/>
<path d="M262.3 195.3h3.8M266.1 195.3v.2M266.1 195.3h.1M266.2 195.3l-.1 .2M270 193.2h.3l-.2 .6zM270.1 183.8v10M273.2 195.5h.3l-.1 .6zM273.4 183.8v12.3M275.3 196.1h-81.4M336.7 183.4h8M338.6 187.8h.3l-.2 .6zM338.7 183.4v7"/>
<path d="M338.7 183.4l.2 .6h-.3zM342.7 181.8l.6-.2v.4zM342.7 181.8h4.9M344.1 181.6l.6 .2-.6 .2zM344.7 183.4a2.49 2.49 0 0 1 2.5 2.5 2.49 2.49 0 0 1-2.5 2.5h-8M356.8 183.8h10.2M114.7 201.8l-1.1 2.8M244.3 201.8l-1.1 2.8M4 245.2h123v47.8M4 253.7h123M4 259.4h123M52.4 245.2v47.8"/>
<path d="M83.5 253.7v5.7M104.7 253.7v5.7M216 253h200M216 248h65M216 258h65M228.6 243v15M255.2 243v15M281 243v50M296 243v30M346 243v30M361 243v30M381 253v20"/>
<path d="M392 253v20M416 243h-200v50M4 265h123M4 270.6h123M4 276.2h123M84.9 279.3h1.3M85.5 278.6v1.3M216 278h65M216 273h200M216 263h165M216 268h65M231 263v15"/>
<path d="M256 263v15M311 273v20M393.4 260.5l9-2.5v10l-9-2.5zM4 281.8h123M4 287.4h123M83.5 287.4v5.6M84.9 280.6h1.3M104.7 287.4v5.6M267.4 287.2h1.2M267.4 286h1.2M268 285.5v1.1"/>
<circle cx="115.1" cy="45.8" r="1.18"/>
<circle cx="115.1" cy="45.8" r="1.13"/>
<circle cx="128.7" cy="49.9" r=".94"/>
<circle cx="128.7" cy="49.9" r="1"/>
<circle cx="128.7" cy="59.9" r=".96"/>
<circle cx="128.7" cy="59.9" r="1"/>
<circle cx="135.2" cy="43.6" r=".9"/>
<circle cx="145.7" cy="44.1" r="1.01"/>
<circle cx="145.7" cy="44.1" r=".82"/>
<circle cx="152" cy="44.1" r="1.16"/>
<circle cx="152.1" cy="44.1" r="1.13"/>
<circle cx="158.2" cy="44.1" r=".42"/>
<circle cx="158.2" cy="44.1" r=".84"/>
<circle cx="158.2" cy="44.1" r="1"/>
<circle cx="164.4" cy="44.1" r="1.12"/>
<circle cx="164.4" cy="44.1" r="1.16"/>
<circle cx="170.7" cy="44.1" r="1.01"/>
<circle cx="170.7" cy="44.1" r=".83"/>
<circle cx="207.2" cy="43.6" r=".89"/>
<circle cx="240.6" cy="43.6" r=".89"/>
<circle cx="260.5" cy="59.9" r="1"/>
<circle cx="260.5" cy="49.9" r="1"/>
<circle cx="260.5" cy="49.9" r=".95"/>
<circle cx="260.5" cy="59.9" r=".95"/>
<circle cx="115" cy="64.1" r="1.17"/>
<circle cx="115" cy="64.1" r="1.12"/>
<circle cx="135.2" cy="66.3" r=".91"/>
<circle cx="145.7" cy="65.8" r="1.01"/>
<circle cx="145.7" cy="65.8" r=".82"/>
<circle cx="152" cy="65.8" r="1.15"/>
<circle cx="152.1" cy="65.8" r="1.13"/>
<circle cx="158.2" cy="65.8" r=".84"/>
<circle cx="158.2" cy="65.8" r=".42"/>
<circle cx="158.2" cy="65.8" r="1"/>
<circle cx="164.4" cy="65.8" r="1.14"/>
<circle cx="164.4" cy="65.7" r="1.12"/>
<circle cx="168.9" cy="73.1" r=".98"/>
<circle cx="170.7" cy="65.8" r="1.01"/>
<circle cx="170.7" cy="65.8" r=".83"/>
<circle cx="207.2" cy="66.3" r=".9"/>
<circle cx="231.7" cy="69.1" r=".86"/>
<circle cx="231.7" cy="69.1" r=".89"/>
<circle cx="128.5" cy="115.8" r=".95"/>
<circle cx="128.5" cy="115.8" r="1"/>
<circle cx="149.9" cy="110.6" r=".86"/>
<circle cx="149.9" cy="110.6" r=".9"/>
<circle cx="149.9" cy="110.6" r="1"/>
<circle cx="154" cy="107.4" r=".91"/>
<circle cx="154" cy="107.4" r=".33"/>
<circle cx="154.1" cy="107.4" r="1.01"/>
<circle cx="156.9" cy="107.4" r=".9"/>
<circle cx="156.9" cy="107.4" r=".86"/>
<circle cx="159.5" cy="107.4" r=".9"/>
<circle cx="159.5" cy="107.4" r=".86"/>
<circle cx="167.2" cy="110.6" r=".9"/>
<circle cx="167.2" cy="110.6" r="1"/>
<circle cx="167.2" cy="110.6" r=".87"/>
<circle cx="231.9" cy="110.6" r=".86"/>
<circle cx="231.9" cy="110.6" r=".9"/>
<circle cx="231.9" cy="110.6" r="1"/>
<circle cx="239.2" cy="110.5" r=".9"/>
<circle cx="239.2" cy="110.6" r=".86"/>
<circle cx="239.3" cy="110.6" r="1"/>
<circle cx="260.6" cy="115.7" r="1"/>
<circle cx="260.6" cy="115.8" r=".95"/>
<circle cx="334.2" cy="120.1" r="1.49"/>
<circle cx="334.2" cy="120.1" r="1.32"/>
<circle cx="334.2" cy="127.6" r="1.5"/>
<circle cx="334.2" cy="120.1" r="1.14"/>
<circle cx="334.2" cy="127.6" r="1.14"/>
<circle cx="334.2" cy="127.6" r="1.33"/>
<circle cx="334.2" cy="120.1" r="1.17"/>
<circle cx="334.2" cy="127.6" r="1.17"/>
<circle cx="356.2" cy="120.1" r="1.33"/>
<circle cx="356.2" cy="127.6" r="1.17"/>
<circle cx="356.2" cy="120.1" r="1.13"/>
<circle cx="356.2" cy="127.6" r="1.13"/>
<circle cx="356.2" cy="127.6" r="1.34"/>
<circle cx="356.2" cy="120.1" r="1.49"/>
<circle cx="356.2" cy="127.6" r="1.5"/>
<circle cx="135.2" cy="171.2" r=".91"/>
<circle cx="149.7" cy="168.3" r=".43"/>
<circle cx="157.4" cy="168.3" r=".4"/>
<circle cx="159.7" cy="168.3" r=".39"/>
<circle cx="167.4" cy="168.3" r=".43"/>
<circle cx="168.5" cy="171.1" r=".9"/>
<circle cx="207.2" cy="171.1" r=".9"/>
<circle cx="231.7" cy="168.4" r=".39"/>
<circle cx="239.4" cy="168.3" r=".43"/>
<circle cx="240.6" cy="171.1" r=".9"/>
<circle cx="135.2" cy="182.5" r=".84"/>
<circle cx="135.2" cy="193.8" r=".9"/>
<circle cx="146.8" cy="180.7" r=".99"/>
<circle cx="168.5" cy="193.8" r=".89"/>
<circle cx="168.6" cy="182.5" r=".84"/>
<circle cx="207.2" cy="193.8" r=".89"/>
<circle cx="240.2" cy="182.5" r="2.43"/>
<circle cx="240.6" cy="193.8" r=".89"/>
<circle cx="114.2" cy="203.2" r=".98"/>
<circle cx="243.7" cy="203.2" r=".98"/>
</g>
<path d="M412.4 262.3a2.5 2.5 0 0 0-4.1-1.1 2.5 2.5 0 0 0 1 4.2 2.5 2.5 0 0 0 3.2-2.9l-.1-.2" fill="none" stroke="#000" stroke-width=".3" stroke-dasharray="30.5 1.3 1.3 1.3" stroke-dashoffset="24.5" stroke-linecap="butt"/>
<path d="M414.8 261.5a5 5 0 0 0-8.3-2 5 5 0 0 0 2.2 8.3 5 5 0 0 0 6.2-6l-.1-.3" fill="none" stroke="#000" stroke-width=".3" stroke-dasharray="30.5 1.3 1.3 1.3" stroke-dashoffset="16.7" stroke-linecap="butt"/>
<g fill="none" stroke="#000" stroke-width=".3" stroke-dasharray="6.3 1.3 1.3 1.3 5.1">
<path d="M184.9 38.1l2 6.4M194.9 38.1l2 6.4M186.9 44.5l-4 4M196.9 44.5l-4 4M182.9 65.3l2 6.5M186.9 61.3l-4 4M192.9 65.3l2 6.5M196.9 61.3l-4 4M184.9 105.8l2 4.9M186.9 110.7l-4 4M194.9 105.8l2 4.9M196.9 110.7l-4 4"/>
<path d="M182.9 128.5l2 4.9M186.9 124.5l-4 4M192.9 128.5l2 4.9M196.9 124.5l-4 4M184.9 165.6l2 6.4M186.9 172l-4 4M194.9 165.6l2 6.4M196.9 172l-4 4M182.9 192.9l2 6.4M186.9 188.9l-4 4M192.9 192.9l2 6.4M196.9 188.9l-4 4"/>
</g>
<path d="M182.9 48.5l4 12.8M192.9 48.5l4 12.8M182.9 176l4 12.9M192.9 176l4 12.9" fill="none" stroke="#000" stroke-width=".3" stroke-dasharray="6.3 1.3 1.3 1.3 5.1" stroke-dashoffset="4.1"/>
<path d="M182.9 114.7l4 9.8M192.9 114.7l4 9.8" fill="none" stroke="#000" stroke-width=".3" stroke-dasharray="6.3 1.3 1.3 1.3 5.1" stroke-dashoffset="5.5"/>
<path d="M345.2 116.4v15.5" fill="none" stroke="#000" stroke-width=".3" stroke-dasharray="30.5 1.3 1.3 1.3" stroke-dashoffset="24.6"/>
<path d="M239.8 182.5h-.9M240.6 183.3v.8M240.6 181.6v-.8M241.4 182.5h.9" fill="none" stroke="#000" stroke-width=".3" stroke-dasharray="30.5 1.3 1.3 1.3"/>
<path d="M410 255.7v14.9" fill="none" stroke="#000" stroke-width=".3" stroke-dasharray="30.5 1.3 1.3 1.3" stroke-dashoffset="25"/>
<path d="M403.4 263l12.6-.1" fill="none" stroke="#000" stroke-width=".3" stroke-dasharray="30.5 1.3 1.3 1.3" stroke-dashoffset="26.1"/>
<path d="M216 248v5" fill="none" stroke="#000" stroke-width=".3" stroke-dasharray="30.5 1.3 1.3 1.3" stroke-dashoffset="29.9"/>
<path d="M132.4 65.8v-21.7M158.2 65.8v-21.7M230.3 65.8v-21.7M256.1 65.8v-21.7" fill="none" stroke="#f00" stroke-width=".3" stroke-dasharray="30.5 1.3 1.3 1.3" stroke-dashoffset="21.6"/>
<g fill="#000">
<path d="M331 128.5l.6 .2-.6 .1z"/>
<path d="M157.6 31.1l.6 .2-.6 .1zM103.2 31.3l.6-.2v.3zM265.6 35.3l.6 .1-.6 .2zM256.1 35.4l.6-.1v.3zM229.6 31.1l.6 .2-.6 .1zM158.2 31.3l.6-.2v.3zM344.6 132.7l.6 .2-.6 .1zM331.6 132.9l.6-.2v.3zM265.6 164.1l.6 .1-.6 .2zM240.6 164.2l.6-.1v.3zM344.1 181.6l.6 .2-.6 .2zM342.7 181.8l.6-.2v.4z"/>
<path d="M178 44.1l.2 .6h-.3zM177.9 65.2h.3l-.2 .6zM270.1 171.2l.2 .6h-.3zM270 193.2h.3l-.2 .6zM273.4 168.8l.1 .6h-.3zM273.2 195.5h.3l-.1 .6zM338.7 183.4l.2 .6h-.3zM338.6 187.8h.3l-.2 .6z"/>
<path d="M103.2 100.4l.6-.1v.2zM265.6 100.3l.6 .1-.6 .1zM145.7 39.1l.6-.2v.3zM170.1 38.9l.6 .2-.6 .1zM135.7 35.4l.6-.1v.3zM180.1 35.3l.6 .1-.6 .2zM145.7 66.6l-.1 .6h.3zM158.3 66.6l-.2 .6h.3zM103.2 35.4l.6-.1v.3zM131.8 35.3l.6 .1-.6 .2zM345.2 132.9l.6-.2v.3zM358.3 132.7l.6 .2-.6 .1zM103.2 164.2l.6-.1v.3zM134.6 164.1l.6 .1-.6 .2zM135.3 194.7l-.1 .6h.3zM240.6 194.7l-.2 .6h.3zM136 182.5l.6 .1v-.3z"/>
<path d="M365.8 129.6h.3l-.2 .6zM365.9 104.2l.2 .6h-.3z"/>
<path d="M135.2 164.2l.6-.1v.3zM168 164.1l.6 .1-.6 .2z"/>
<path d="M168.6 164.2l.6-.1v.3zM206.6 164.1l.6 .1-.6 .2z"/>
<path d="M207.2 164.2l.6-.1v.3zM240 164.1l.6 .1-.6 .2z"/>
</g>
<g font-size="6.3">
<text x="282.1" y="250.3">名称</text>
<text x="347.1" y="250.3">图号</text>
<text x="282.1" y="260.3">材质</text>
<text x="347.1" y="260.3">质量</text>
<text x="383.3" y="262.1">视</text>
<text x="383.3" y="269.9">图</text>
<text x="282.1" y="270.3">版次</text>
<text x="347.1" y="270.3">比例</text>
</g>
<g font-size="4.2">
<text x="4.8" y="237.6">注意：1.行走平行度（正面+侧面），450行程内，≤±0.03mm，1000行程内，≤±0.05mm。</text>
<text x="12.2" y="243.3">2.本体形变，450行程内，≤±0.03mm，1000行程内，≤±0.05mm。</text>
<text x="18.6" y="251.3">型号/规格</text>
<text x="70.6" y="251.3">GTH8-800-BC-M20-C4</text>
<text x="301.9" y="249.5">GTH8-800-BC-M20-C4</text>
<text x="14.4" y="258.3">螺杆型号/规格</text>
<text x="19.7" y="263.9">有效行程</text>
<text x="63.7" y="258.3">1605</text>
<text x="86.5" y="263.9">800</text>
<text x="89.9" y="258.3">1610</text>
<text x="111.7" y="258.3">1620</text>
<text x="19.7" y="269.5">精度等级</text>
<text x="87.6" y="269.5">C7</text>
<text x="259" y="267">2022/9/23</text>
<text x="19.7" y="275.2">马达容量</text>
<text x="70.6" y="275.2">200/400W（无刹车）</text>
<text x="15.4" y="280.8">重复定位精度</text>
<text x="86.7" y="280.8">0.02</text>
<text x="9.1" y="286.4">感应开关方式及数量</text>
<text x="72.7" y="286.4">外挂型三只（C4）</text>
<text x="15.5" y="292">建议最快速度</text>
<text x="60.5" y="292">250MM/S</text>
<text x="86.7" y="292">500MM/S</text>
<text x="106.4" y="292">1000MMM/S</text>
</g>
<g font-size="4.1">
<text x="243.7" y="184">I</text>
<text x="360.9" y="182.7">I</text>
<text x="356.8" y="187.9">1 : 1</text>
</g>
<g font-size="3.5">
<text x="112.5" y="32.5">165 滑台原点位置</text>
<text x="186.4" y="32.5">800 有效行程</text>
<text x="64.2" y="36.7">87.50 滑台极限位置 1</text>
<text x="160.2" y="36.7">135</text>
<text x="161" y="40.3">75</text>
<text x="268.1" y="36.7">30.50 滑台极限位置 1</text>
<text x="179.3" y="56.3" transform="rotate(-90 179.3 56.3)">65</text>
<text x="124.7" y="74.4">4 x M6 贯穿</text>
<text x="160.1" y="74.4">2 x</text>
<text x="171.9" y="74.4">5</text>
<text x="180.2" y="74.4">8</text>
<text x="184.4" y="101.6">1073</text>
<text x="367.2" y="119.8" transform="rotate(-90 367.2 119.8)">78</text>
<text x="315.1" y="128.2">基准面</text>
<text x="334.3" y="134.1">40.70</text>
<text x="350.9" y="134.1">41</text>
<text x="121.2" y="165.5">96</text>
<text x="147.8" y="165.5">100</text>
<text x="185.1" y="165.5">700</text>
<text x="219.8" y="165.5">100</text>
<text x="250.8" y="165.5">77</text>
<text x="138" y="182">2 x</text>
<text x="149.6" y="182">5 H7</text>
<text x="163.4" y="182">4</text>
<text x="271.4" y="183.8" transform="rotate(-90 271.4 183.8)">68</text>
<text x="274.6" y="183.8" transform="rotate(-90 274.6 183.8)">82</text>
<text x="347.7" y="183.1">2</text>
<text x="111.7" y="200.9">16 x M6</text>
<text x="130" y="200.9">15</text>
<text x="243" y="200.9">4 x M6</text>
<text x="257.9" y="200.9">15</text>
<text x="338.3" y="201" transform="rotate(-90 338.3 201)">+0.012</text>
<text x="341.8" y="199.2" transform="rotate(-90 341.8 199.2)">0</text>
<text x="116.9" y="204.4">5.40 贯穿</text>
<text x="246.5" y="204.4">5.40 贯穿</text>
<text x="341.8" y="204.5" transform="rotate(-90 341.8 204.5)">5</text>
<text x="221.4" y="246.8">1</text>
<text x="221.4" y="251.8">2</text>
<text x="218.8" y="256.8">序号</text>
<text x="232.2" y="256.8">修 订 版 次</text>
<text x="257.5" y="256.8">设计变更编号</text>
<text x="228.2" y="261.8">设</text>
<text x="240.1" y="261.8">计</text>
<text x="252" y="261.8">变</text>
<text x="263.9" y="261.8">更</text>
<text x="219.1" y="266.7">设 计</text>
<text x="368.3" y="269.3">1:3</text>
<text x="219.1" y="271.7">校 核</text>
<text x="219.1" y="276.7">批 准</text>
<text x="222.9" y="282.7">技术要求：</text>
<text x="231.8" y="287.3">1、未标注公差全部 0.1</text>
<text x="231.7" y="291.8">2、未标注倒角全部C0.3</text>
</g>
</svg>
